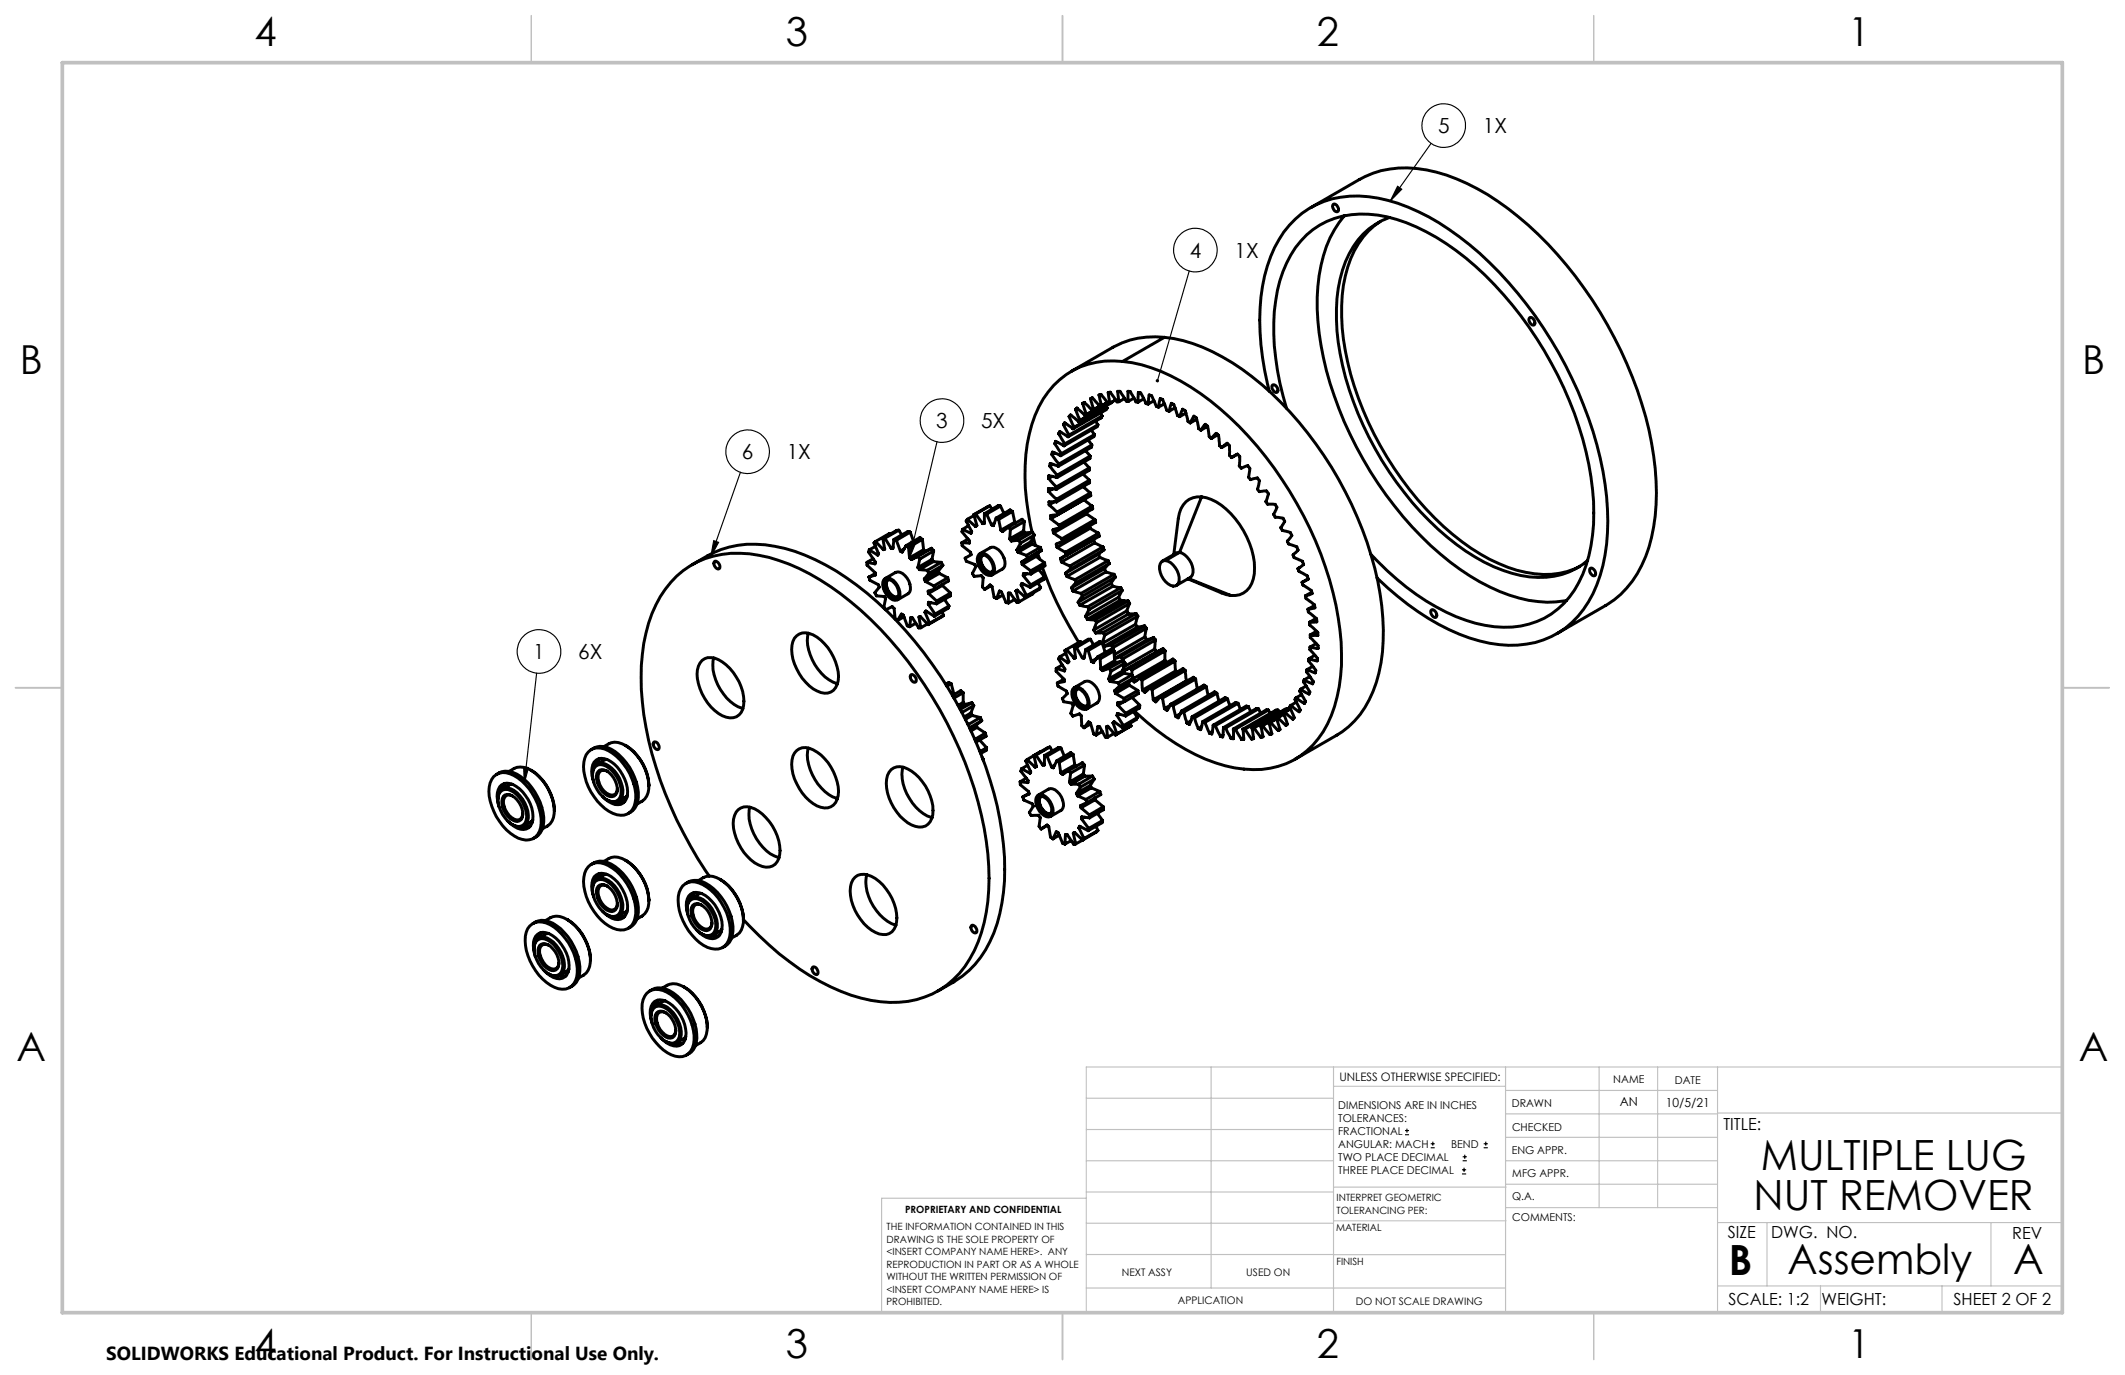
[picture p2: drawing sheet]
<svg xmlns="http://www.w3.org/2000/svg" width="432mm" height="279mm" viewBox="0 0 432 279" stroke-linecap="round" stroke-linejoin="round" font-family="sans-serif">
<g fill="none" stroke="#000" stroke-width=".23">
<path d="M284 37.9l.8 .6-2.3 2.4zM290.8 29.1l-8.3 11.8M241.7 55.1l-6.5 22.3M150.5 96l-6.1 17.1M190.4 89.8l-5.6 23.5M145 109.9l1 .3-1.6 2.9zM185.1 110l1 .2-1.3 3.1zM109 136.8l-2.5 22.4M106.4 155.9l1 .1-.9 3.2zM285.5 230.6h.8M285.5 229.7h.8M285.9 229.3v.9"/>
<path d="M290.7 233.2h.8M290.7 232.4h.8M291.1 232v.8M297.1 238.5h.8M297.1 237.7h.8M297.2 235.9h.9M297.2 235.1h.9M297.5 237.3v.8M297.6 234.6v.9M301.5 233.2h.8M301.5 232.4h.8M301.9 232v.8"/>
<circle cx="293.4" cy="25.5" r="4.4"/>
<circle cx="242.9" cy="50.8" r="4.4"/>
<circle cx="151.9" cy="91.8" r="4.4"/>
<circle cx="191.4" cy="85.5" r="4.4"/>
<circle cx="109.5" cy="132.4" r="4.4"/>
</g>
<g fill="none" stroke="#c0c0c0" stroke-width=".23">
<path d="M246.1 216.8v44.9M271 216.8v49.9M305.9 216.8v49.9M324.9 216.8v28.6M336.8 216.8v28.6M349 216.8v49.9M419.1 216.8h-198.4v49.9M220.7 235.9h50.3M220.7 229.5h50.3M220.7 223.2h50.3M271 220.7h34.9M305.9 231.1h43.1"/>
<path d="M305.9 226.3h43.1M305.9 221.6h43.1M305.9 235.9h43.1M349 226.2h70.1M220.7 248.6h50.3M220.7 242.2h50.3M220.7 254.9h50.3M220.7 243.5h-41.6v23.2M271 255h34.9M271 248.1h35M271 241.2h35M305.9 240.6h43.1"/>
<path d="M306 245.4h43M349 248.4h70.1M359.1 248.4v12.9M404.6 248.4v12.9M220.7 261.7h85.2M349 261.3h70.1M369.9 261.3v5.4M394.6 261.3v5.4"/>
</g>
<path d="M108 3.2v9.5M215.9 3.2v9.5M323.8 3.2v9.5M3.1 139.7h9.6M419.1 139.7h9.5M108 266.7v9.6M215.9 266.7v9.6M323.8 266.7v9.6" fill="none" stroke="#c0c0c0" stroke-width=".3"/>
<path d="M12.7 12.7h406.4v254h-406.4z" fill="none" stroke="#c0c0c0" stroke-width=".75"/>
<path d="M106.4 155.9l1 .1-.9 3.2zM234.9 77.2a.32 .32 0 0 0 .2 .5l.1-.3-.1 .3a.34 .34 0 0 0 .4-.4 .34 .34 0 0 0-.6-.1zM145 109.9l1 .3-1.6 2.9zM185.1 110l1 .2-1.3 3.1zM284 37.9l.8 .6-2.3 2.4z" fill="#000"/>
<g fill="none" stroke="#000" stroke-width=".6">
<path d="M266.3 42.2l9.9-5.7a20.3 20.3 0 0 1 15.7-1.5 46.3 46.3 0 0 1 18.7 10.8 82.5 82.5 0 0 1 25 44.2 43.1 43.1 0 0 1-1.2 23.1 19.4 19.4 0 0 1-8.2 9.9l-9.9 5.8M271 41.5a1.02 1.02 0 0 1 .8 1.5 1.01 1.01 0 0 1-.8-1.5zM273.2 43.8a22.9 22.9 0 0 0-5.2 12.2 54.1 54.1 0 0 0 4.1 27.1 74.3 74.3 0 0 0 22.5 31.1 37 37 0 0 0 17.9 8 19.4 19.4 0 0 0 5.8-.2M280.5 45a17.2 17.2 0 0 0-7.1 11.1 43 43 0 0 0 1.8 22.4 66.5 66.5 0 0 0 21.8 31.5 31.8 31.8 0 0 0 14.9 6.6 15.7 15.7 0 0 0 9.1-1.5M282.4 44.2a14.5 14.5 0 0 0-9 9 33.5 33.5 0 0 0-1.1 18.7 65.7 65.7 0 0 0 23.6 38.7 31.4 31.4 0 0 0 14.9 6.6 14.9 14.9 0 0 0 11.8-3.3M228.1 73.4a33.4 33.4 0 0 1 15.8 6.6 73 73 0 0 1 25.4 35.2 51.6 51.6 0 0 1 2.8 24.3 20.7 20.7 0 0 1-7.9 14.1 17.5 17.5 0 0 1-13.3 2.4 41.6 41.6 0 0 1-19.9-11.1l-.5-.4M228.1 73.4a16.4 16.4 0 0 0-17.8 11 40 40 0 0 0-.9 22.4l.3 1.4M236.6 68.5a33.8 33.8 0 0 1 15.8 6.6 72.8 72.8 0 0 1 24.5 32.6 55.9 55.9 0 0 1 4 24.8 23.7 23.7 0 0 1-5.7 14l-2.5 2.2-9.5 5.6M236.6 68.5a17.2 17.2 0 0 0-10.4 2.1l-8.5 4.9M236.6 68.5l-8.5 4.9M257.9 79.5a50.4 50.4 0 0 1-.9-23.4 21.5 21.5 0 0 1 9-13.7 20.2 20.2 0 0 1 16-1.7 48.3 48.3 0 0 1 20.6 12.6 81.9 81.9 0 0 1 23.5 45.1 41.3 41.3 0 0 1-1.6 20.4 18.1 18.1 0 0 1-14.3 12.1 27 27 0 0 1-15.7-2.9 56.2 56.2 0 0 1-14.7-10.6M258.5 78.4l.1-.2a1.01 1.01 0 0 1 .9 1.5 1.08 1.08 0 0 1-1-1.3z"/>
<path d="M310.9 64.5a1.01 1.01 0 0 1 .8 1.5 1.01 1.01 0 0 1-.8-1.5zM213 99.8l1.7 1.7M213.1 97.2l1.5 1.8M213.3 94.7l.1-.5 1.7 .6M213.3 94.7l1.5 1.9M213.7 92.4l.2-.5 1.6 .7M213.7 92.4l1.5 1.9M213.8 96.8l-.7 .4M213.9 99.3l-.9 .5M214 94.3l-.7 .4M214.3 92l-.6 .4M214.3 90.1l.2-.4 1.7 .9"/>
<path d="M214.3 90.1l1.4 2.1M214.6 99v.4M214.6 99.4l-1.6-.1v.5M214.8 97l-1.7-.3v.5M214.8 96.6v.4M214.8 89.9l-.5 .2M215.1 88.1l.2-.4 1.7 1.1M215.1 88.1l1.3 2.1M215.2 94.3l-.1 .5M215.6 87.8l-.5 .3M215.7 92.2l-.2 .4M216.1 86.3l.2-.4 1.7 1.2"/>
<path d="M216.1 86.3l1.1 2.1M216.4 90.2l-.2 .4M216.5 86l-.4 .3M217.2 84.6l.3-.3 1.7 1.4M217.2 84.6l1.1 2.2M217.2 88.4l-.2 .4M217.6 84.4l-.4 .2M218.3 86.8l-.3 .3M218.5 83.2l.3-.3 1.7 1.6M218.5 83.2l1 2.2M218.9 83l-.4 .2M219.5 85.4l-.3 .3"/>
<path d="M220 82l.8 2.2M220.1 98.9l1.5 1.3M220.1 96.3l1.3 1.3M220.2 93.9l1.2 1.2M220.3 81.8l1.6 1.6M220.3 81.8l-.3 .2M220.6 91.5l.9 1.2M220.8 84.2l-.3 .3M221.1 89.4l.8 1M221.4 97.6v.5l-6.7 3.9M221.4 95.1l-.1 .5-6.7 3.8M221.4 95.1l-6.8 3.9"/>
<path d="M221.4 97.6l-6.7 3.9M221.5 92.7v.5l-6.7 3.8M221.5 92.7l-6.7 3.9M221.8 87.4l.6 .9M221.9 90.4l-.1 .5-6.7 3.9M221.9 90.4l-6.7 3.9M222.2 83.2l-.3 .2M222.4 88.3l-.1 .4-6.8 3.9M222.4 88.3l-6.7 3.9M222.6 85.5l.5 .8M223.1 86.3l-.2 .4-6.7 3.9M223.1 86.3l-6.7 3.9"/>
<path d="M223.4 82.5l-1.2 .7M223.4 82.6l-1.5 .8M223.6 83.9l.3 .6M223.7 82.5l-2.9 1.7M223.8 82.4l-.3 .2-1.5-1.8-.3 .1-.1 .1 .6 2.2M223.9 84.5l-.1 .4-6.8 3.9M223.9 84.5l-6.7 3.9M224.8 82.5l.2 .4M225 82.9l-.2 .4-6.8 3.8M225 82.9l-6.7 3.9M225 81.8l-1.2 .6M225 81.8l-4.5 2.7"/>
<path d="M225.4 82l-5.9 3.4M225.6 81.9l-.4 .1-.6-.7a1.86 1.86 0 0 0-1-1.1l-.3 .1 .5 2.1M226.1 81.6l-6.9 4.1M226.7 81.2l-1.1 .7M227.4 81.6l-.4 .1-1.5-2-.3 .1 .4 2.1M228.5 81l-1.1 .6M229.3 81.6l-.1-2.1 .3 .1a2.08 2.08 0 0 1 .9 1.3l.4 .8h.5M229.3 81.6l-.4-.1-.5-.7a1.91 1.91 0 0 0-1-1.3h-.3l.3 2.1M230.4 80.9l-1.1 .7M231.3 81.7v-1.9h.3a2.23 2.23 0 0 1 .9 1.4l.4 .8 .4 .1M232.4 81l-1.1 .7M233.3 82.1l.2-1.8 .5 .1 .6 1.3a.92 .92 0 0 0 .8 1"/>
<path d="M234.5 81.4l-1.2 .7M235.4 82.7l.4-1.7 .5 .2 .5 1.4a1.01 1.01 0 0 0 .7 1h.1M236.6 82.1l-1.2 .6M237.6 83.6l.4-1.6h.2a.72 .72 0 0 1 .5 .8l.6 1.6 .4 .3M238.8 82.9l-1.2 .7M239.7 84.7l.6-1.6 .2 .1a.96 .96 0 0 1 .6 1.1l.1 .5a.96 .96 0 0 0 .7 1.1M241 83.9l-1.3 .8M241.9 85.9l.7-1.3 .2 .1a.87 .87 0 0 1 .5 1l.3 1.4 .4 .3M243.2 85.2l-1.3 .7M244 87.4l.8-1 .1-.2 .2 .2a.88 .88 0 0 1 .4 1l.1 .5a1.12 1.12 0 0 0 .5 1.2M245.4 86.6l-1.4 .8M246.1 89.1l.4-.4a.63 .63 0 0 1 .8-.5l.3 .3 .2 1.3a.94 .94 0 0 0 .4 1.1"/>
<path d="M247.5 88.3l-1.4 .8M248.2 90.9l.7-.5a.44 .44 0 0 1 .4-.3 .44 .44 0 0 1 .4 .3l.2 1.4a1.04 1.04 0 0 0 .4 1.2M249.5 90.2l-1.3 .7M251.5 92.3l.1 .2a.81 .81 0 0 1 .3 1v.5a.96 .96 0 0 0 .3 1.1l.8-.3a.62 .62 0 0 1 1 .4l-.2 1.1a1.02 1.02 0 0 0 .3 1.2l.5-.2a.81 .81 0 0 1 1 0 .81 .81 0 0 1 .2 1.1l-.1 .4a.7 .7 0 0 0 0 .9 .7 .7 0 0 0 .9 .1 .83 .83 0 0 1 1 .3 .83 .83 0 0 1-.1 1v.3a.71 .71 0 0 0-.1 .9 .71 .71 0 0 0 .9 .1 .82 .82 0 0 1 1 .4 .82 .82 0 0 1-.1 1 .79 .79 0 0 0-.2 1 .79 .79 0 0 0 .9 .4 .87 .87 0 0 1 1 .5 .87 .87 0 0 1-.3 1.1l-.1 .1a.48 .48 0 0 0 0 .8l1 .3a.81 .81 0 0 1 .9 1l-.2 .3a.79 .79 0 0 0-.5 .9l.1 .3 .7 .2a1.32 1.32 0 0 1 1.1 .7l.1 .1a.7 .7 0 0 1-.6 .9 .58 .58 0 0 0-.3 .6 .58 .58 0 0 0 .6 .5l.6 .3a1.07 1.07 0 0 1 .9 .9l-1.2 .8M251.5 92.3l-1.2 .7M261.4 82.9a48.7 48.7 0 0 1-1.8-23.9 20.6 20.6 0 0 1 7.2-12.3 18.7 18.7 0 0 1 17-2.1 47.9 47.9 0 0 1 19.9 13.3 75.2 75.2 0 0 1 19.6 39 37.4 37.4 0 0 1-1.7 19.8 16.6 16.6 0 0 1-17.9 10.7 34.3 34.3 0 0 1-15.9-6.6 59.8 59.8 0 0 1-9.2-8.2M140.6 114.8a23.7 23.7 0 0 1 9.3-4 28.6 28.6 0 0 1 17.8 4 68.9 68.9 0 0 1 23.4 22.6 79.6 79.6 0 0 1 12.5 31.7 40.8 40.8 0 0 1-1.6 20.4 19.3 19.3 0 0 1-8.2 10l-3.2 1.9M145.2 114.1a1.02 1.02 0 0 1 .9 1.5 1.01 1.01 0 0 1-.9-1.5zM176.2 114.3v.5l1.6 1.6 .1 .3-1.3 .6M176.6 117.3l.1 .6 1.8 1 .2 .4-.9 1.1 .3 .7 1.6 .1 .3 .4-.4 1.8 .4 .5 1.3-.6 .4 .3 .2 2.1 .5 .4M176.6 111.7l-.1 .5 1.4 2-.1 .3v.1l-1.6-.3M177.4 113.5l-1.2 .8"/>
<path d="M177.9 116.5l-1.3 .8M177.9 110l-.3 .3 .9 2.2-.1 .3-1.8-1.1M177.9 110l1.6 1.7M177.9 111l-1.3 .7M179.4 109.4l.4 2.2-.3 .1M179.8 111.5l-.3 .2M179.8 117.6a2.17 2.17 0 0 1 2.6 1.4 2.12 2.12 0 0 1-.1 2.9 2.62 2.62 0 0 1-2.6-1.8 2.2 2.2 0 0 1 .1-2.5zM179.8 109.4h-.4M179.8 109.4l1.3 2M179.8 118.1a1.02 1.02 0 0 1 1.6 0 3.1 3.1 0 0 1 1.1 3 .88 .88 0 0 1-1.4 .3 2.91 2.91 0 0 1-1.3-3.3zM179.9 117.5l2.1-1.2a2.02 2.02 0 0 1 2.3 1.2 2.56 2.56 0 0 1 .3 3.1l-2.2 1.3M180.3 117.8a2.71 2.71 0 0 0 1.6 3.6h.5"/>
<path d="M180.6 117.8a1.86 1.86 0 0 0 .1 2.6 1.51 1.51 0 0 0 1.8 .8M180.9 108.5l-.2-.1-2.8 1.6M181.5 111.2l-.4 .2M181.6 109.6l-.2 1.9-.3-.1M181.6 109.6l.5 .2M182.1 109.8l.9 2.2M182.6 107.7l-2.8 1.7M182.6 107.7l.6 1M182.6 107.7l-.4 .1-2.8 1.6M183.7 111.5l-.7 .5M184.1 110.9l-.8 1.3-.3-.2M184.1 110.9l.5 .3"/>
<path d="M184.6 111.2l.2 2.1M184.8 113.3l.4 .4M185 108.1l-2.9 1.7M185 108.1l.6 1.9M185 108.1l-.5-.1-2.9 1.6M186.5 113.1l-1.3 .6M186.5 113.1l.4 .5M186.5 115.3l.3 .4M186.8 115.7l1.6 .2M186.9 113.6l-.4 1.7M187.4 109.6l-.5-.4-2.8 1.7M187.4 109.6l-2.8 1.6"/>
<path d="M187.4 109.6l.3 2.1M187.7 111.7l.3 .3M187.7 111.7l-2.9 1.6M187.8 117.7l.2 .4M188 118.1l1.8 1M188 112l-2.8 1.7M188.4 115.9l.3 .6M188.7 116.5l-.9 1.2M189.3 111.4l-2.8 1.7M189.3 111.4l.4 .5M189.3 111.4l-1.3 .6M189.4 113.7l.3 .4"/>
<path d="M189.4 113.7l-2.9 1.6M189.7 114.1l-2.9 1.6M189.7 114.1l1.5 .2M189.7 111.9l-2.8 1.7M189.7 111.9l-.3 1.8M189.8 119.1l.1 .6M189.9 119.7l-1.3 .4 .1 .5M190.7 116l.2 .5M190.7 116l-2.9 1.7M190.9 116.5l-2.9 1.6M190.9 116.5l1.7 .9M191.2 114.3l-2.8 1.6"/>
<path d="M191.2 114.3l.4 .6M191.5 118.8v.2M191.5 119l-2.8 1.6M191.5 119l1.6 1.5M191.6 114.9l-2.9 1.6M191.6 114.9l-.9 1.1M192.6 117.4l-2.8 1.7M192.6 117.4l.2 .6-2.9 1.7M195.4 110.3l.1 .6 1.7 1.3 .1 .5-1.2 .7 .3 .7 1.7 .6 .2 .4-.7 1.4 .3 .6 1.5-.1 .3 .3-.1 2 .5 .5M195.6 107.6l-.1 .5 1.5 1.8v.4h-1.6M196.6 105.5l-.3 .4 1.1 2.1-.1 .4-1.7-.8M196.7 109.5l-1.3 .8"/>
<path d="M196.8 106.8l-1.2 .8M197.9 104.6l.5 2.3-.2 .1-1.6-1.5M197.9 104.7l-1.3 .8M198.3 104.5l-.4 .1M198.3 104.5l1.4 1.9M198.9 112.7a1.2 1.2 0 0 1 1.7 .1 3.4 3.4 0 0 1 1.3 3.7 1.04 1.04 0 0 1-1.5 .2 3.6 3.6 0 0 1-1.7-3.6zM199.1 112.5l2.1-1.2a2.2 2.2 0 0 1 2.5 1.5 2.15 2.15 0 0 1 0 2.8l-2.1 1.2M199.2 112.9a1.9 1.9 0 0 1 2.3 1.4 1.68 1.68 0 0 1-.2 2.3 2.2 2.2 0 0 1-2.3-1.9 1.62 1.62 0 0 1 .2-1.8zM199.5 112.7a2.77 2.77 0 0 0 1.8 3.7h.3M199.8 112.7a1.58 1.58 0 0 0-.1 2.4 1.81 1.81 0 0 0 2 1.1v-.1M200 104.4v2h-.3M200 104.4l.5 .1"/>
<path d="M200 106.2l-.3 .2M200.1 119.8l1.1-.9 .4 .3 .4 2.2 .5 .2M200.5 104.5l1 2.1M201.1 102.8l-2.8 1.7M201.1 102.8l.5 .7M201.1 102.8l-3.2 1.8M201.4 119l-1.3 .8M202 106.3l-.5 .3M202.4 105.3l-.5 1.5-.4-.2M202.4 105.3l.5 .3M202.9 105.6l.5 2.1M203.3 102.8l-2.8 1.7"/>
<path d="M203.3 102.8l.7 1.6M203.3 102.8l-.5-.1-2.8 1.7M204.9 107.1l-1.2 .9-.3-.3M204.9 107.1l.4 .5M205.2 109.5l.3 .4M205.3 107.6l-.1 1.9M205.7 103.9l-.5-.3-2.8 1.7M205.7 103.9l-2.8 1.7M205.7 103.9l.5 2.2M206.2 106.1l.2 .2M206.2 106.1l-2.8 1.6M206.6 111.8l.3 .4"/>
<path d="M206.7 119.9l-.3 .2M206.9 112.2l1.7 .7M207 109.8l-1.5 .1M207 109.8l.4 .6M207.4 110.4l-.8 1.4M207.5 118.9l.1-.4 1.7 .8M207.5 118.9l1.1 2.1M207.6 114.2l.1 .5M207.7 114.7l1.7 1.3M207.9 118.7l-.4 .2M207.9 117l1.5 1.9M208 107.9l.3 .4"/>
<path d="M208 107.9l-2.8 1.6M208.1 106l-2.8 1.6M208.1 106l-.4-.5-2.8 1.6M208.1 106l-.1 1.9M208.3 108.3l-2.8 1.6M208.6 112.9l.2 .6-1.2 .7M208.6 116.6l-.7 .4M209.4 110.1l.3 .5M209.4 116l.1 .6M209.4 118.9l-.1 .4M209.4 110.1l-2.8 1.7M209.5 116.6h-1.5l-.1 .4"/>
<path d="M209.7 110.6l-2.8 1.6M209.7 110.6l1.7 .6M209.8 108.1l-2.8 1.7M209.8 108.1l.4 .6M209.8 108.1l-1.5 .2M210 109.1l.4 1.7M210.2 108.7l-2.8 1.7M210.2 108.7l-.8 1.4M210.5 113.1l-2.8 1.6M210.5 113.1l1.8 1.3M210.8 112.3l.4 1.3M210.9 118.4l.6 1"/>
<path d="M211.1 115.7l1.2 1.5M211.4 111.2l-2.8 1.7M211.4 111.2l.2 .7M211.5 119.4l-2.9 1.6M211.5 119.4l-.3 .4-2.8 1.6M211.6 111.9l-1.2 .7 .1 .5M211.6 111.9l-4 2.3M211.8 115.3a73.8 73.8 0 0 0 7.4 15.2M212.3 114.4l-2.9 1.6M212.3 114.4v.6l-2.8 1.6M212.3 117.2l-2.9 1.7M212.3 117.2l-.1 .5-2.9 1.6"/>
<path d="M213.2 102.6l1.6 1.4M213.5 105.4l1.7 1.3M214.1 108.3l1.7 1.2M214.3 102l-1.1 .6M214.7 101.5v.5M214.7 102h-1.6l.1 .6M214.8 111.2l1.7 1M214.8 104l.1 .6-1.1 .1a.38 .38 0 0 0-.3 .2 .38 .38 0 0 0 0 .4v.1M215.2 106.7l.1 .6M215.3 107.3l-1 .2a.39 .39 0 0 0-.3 .3 .39 .39 0 0 0 .1 .4v.1M215.5 113.5l.2 .7M215.7 114.2l1.7 .8"/>
<path d="M215.8 109.5l.1 .5M215.9 110l-1 .4a.43 .43 0 0 0-.1 .7v.1M216.5 112.2v.2a.42 .42 0 0 1 .1 .4 .42 .42 0 0 1-.4 .3l-.7 .4M216.5 116.5l.3 .6M216.8 117.1l1.7 .7M217.4 115l.2 .6M217.6 115.6l-1.1 .9M217.7 119.5l.3 .6M218.5 117.8l.2 .6M218.7 118.4l-1 1.1M220.3 101.5l1.6 1.3M220.7 104.2l.1 .2"/>
<path d="M220.8 104.4l1.7 1.2M220.8 104.4l-6.7 3.9M221.4 106.9l.1 .5M221.5 107.4l1.7 .9M221.5 107.4l-6.7 3.8M221.6 100.2l.1 .5-8.2 4.7M221.6 100.2l-6.8 3.8M221.9 102.8l.1 .6-6.7 3.9M221.9 102.8l-6.7 3.9M222.4 109.5l-.2 .2 .2 .6M222.4 110.3l1.7 .8M222.4 110.3l-6.7 3.9"/>
<path d="M222.5 105.6l.1 .6-6.7 3.8M222.5 105.6l-6.7 3.9M223.2 108.3l.2 .6-7.9 4.6M223.2 112.6l.3 .7M223.2 108.3l-6.7 3.9M223.2 112.6l-6.7 3.9M223.5 113.3l1.7 .6M223.5 113.3l-6.7 3.8M224.1 111.1l.2 .6M224.1 111.1l-6.7 3.9M224.3 111.7l-1.1 .9M224.3 111.7l-6.7 3.9"/>
<path d="M224.4 115.6l.3 .6M224.4 115.6l-6.7 3.9M224.7 116.2l1.7 .5M224.7 116.2l-6.7 3.9M225.2 113.9l.2 .6M225.2 113.9l-6.7 3.9M225.4 114.5l-1 1.1M225.4 114.5l-6.7 3.9M225.8 118.5l.3 .6M225.8 118.5l-6.7 3.9M226.1 119.1l1.7 .3M226.1 119.1l-6.7 3.9"/>
<path d="M226.4 116.7l.3 .6M226.4 116.7l-6.7 3.9M226.7 117.3l-.9 1.2M226.7 117.3l-6.7 3.8M227.8 119.4l.2 .6M227.8 119.4l-6.8 3.9M228 120l-.7 1.4M228 120l-6.7 3.9M236 114.2a1.69 1.69 0 0 1 2.4 .6 3.8 3.8 0 0 1 1.1 3.7 1.23 1.23 0 0 1-2.2 .1 4 4 0 0 1-1.5-4.1zM239.7 112.3a4 4 0 0 1 2.6 4.5l-.4 .5-2.9 1.7M239.7 112.3l-.7 .1-2.8 1.6M239.7 112.3l-2.9 1.6"/>
<path d="M241.4 117.6l6.8 2.9 1.9 .5M241.5 117.5l8.6 3.5M244.2 101a11.8 11.8 0 0 1 7.7 5.6 14.8 14.8 0 0 1 2.8 11.1 4.1 4.1 0 0 1-4.6 3.3M244.2 101a4.1 4.1 0 0 0-4.6 3.3l-1.1 8.4M244.2 101l-4.5 11.3M263.7 115.5l.1 .2a.79 .79 0 0 0 .8 .7l.4 .3a1.1 1.1 0 0 1 .9 1l-1.3 .6M264 115.4l-.3 .1M264.6 118.3l.1 .2a.79 .79 0 0 0 .7 .8l.4 .3a1.29 1.29 0 0 1 .8 1l-1.3 .5M265.8 117.6l-1.2 .7M323.2 115.5a1.01 1.01 0 0 1 .9 1.5 1.01 1.01 0 0 1-.9-1.5zM142.7 134.2a3.4 3.4 0 0 1 4.1 .3 10 10 0 0 1 4.3 8.9 2.72 2.72 0 0 1-4.3 2.1 10.2 10.2 0 0 1-5.1-9.4l.2-.7zM145 133.7a9.8 9.8 0 0 0 4.2 9.5l1.8 .8"/>
<path d="M161.9 129.2a3.3 3.3 0 0 1 4.1 .3 10.4 10.4 0 0 1 4.3 8.8 2.72 2.72 0 0 1-4.3 2.1 10.1 10.1 0 0 1-5.1-9.3l.5-1.4zM164.3 128.7a9.3 9.3 0 0 0 2.6 8.1 7.1 7.1 0 0 0 3.3 2.1M182.4 126.1l.8-1.3 .4 .2 .8 2.2 .5 .2M183.7 125.3l-1.3 .8M184.9 127.4l.2-1.9 .3 .1 1.3 2h.4M185.1 137.1a1.02 1.02 0 0 1 .9 1.5 1.01 1.01 0 0 1-.9-1.5zM186.1 126.6l-1.2 .8M188 124.4l.1-.3 1.8 1.1M188 124.4l.9 2.2M188.3 124.2l-.3 .2M188.5 126.8l-1.4 .8M188.6 126.9l-1.6-1.6h-.2l.3 2.3"/>
<path d="M188.6 122.8l1.4 2M188.7 120.6l1.6 1.5M188.9 126.6l-.3 .3M189.2 122.5l-.6 .3M190 124.8l-.1 .4M190.3 122.7l-1.6-.3-.1 .4M190.3 122.1v.6M191.4 124.3l.3 .7M191.7 125l-2.8 1.6M191.7 125l-3.1 1.9M191.9 121.8l.9 1.4M192.8 123.2l-2.8 1.6"/>
<path d="M192.8 123.2l-.1 .4-2.8 1.6M193.1 120.5l-2.8 1.6M193.1 120.5v.6l-2.8 1.6M193.3 138.9l-.9 .6M193.3 138.9l.6 2.2M193.3 138.9l-.5-.2-.6 .3M202.5 121.6l.6-1.5 .4 .2 .9 2.1 .5 .1M203.8 120.9l-1.3 .7M206.2 121.8l-1.3 .7M206.4 120.1l.3-.2 1.7 1.5M206.4 120.1l.6 2.2M207 122.3l-.3 .1-1.5-1.9h-.3v2"/>
<path d="M208.6 121l-.2 .4M209.8 120.5l.1 .2-2.9 1.6M214.6 135.8v.6l1.6 1.6M214.8 138.8l.2 .6 1.7 1 .2 .4-1 1.2 .2 .6 1.7 .3 .3 .4-.5 1.7 .4 .5 1.4-.4 .3 .3 .1 2.1 .5 .4M215.3 133.5l-.2 .4 1.3 2.1-.1 .3-1.7-.5M215.9 135.1l-1.3 .7M216.2 138l-1.4 .8M216.2 138l.1 .5-1.5 .3M216.6 132.8l-1.3 .7M216.7 132l-.3 .2 .8 2.2-.2 .3-1.7-1.2M216.7 132l1.6 1.7M218 120.1l1.7 .5"/>
<path d="M218.2 139.8a1.4 1.4 0 0 1 1.8 .4 3.7 3.7 0 0 1 1.3 3.3 1.08 1.08 0 0 1-1.9 .3 3.6 3.6 0 0 1-1.5-3.7zM218.3 139.7l2.1-1.2a1.57 1.57 0 0 1 1.9 .6 3.3 3.3 0 0 1 1 3.4l-.4 .3-2.1 1.3M218.3 131.6l.2 2.1h-.2M218.3 131.6h.4M218.5 133.6l-.2 .1M218.7 140a2.68 2.68 0 0 0 2.1 3.6M218.7 131.6l1.2 2.1M219 139.9a1.54 1.54 0 0 0-.1 2.2 1.75 1.75 0 0 0 2 1.3M219.1 122.4l.3 .6M219.4 123l1.6 .3M219.7 120.6l.3 .5M219.8 130.7l-.3-.3-2.8 1.6"/>
<path d="M220 121.1l-.9 1.3M220.3 133.4l-.4 .3M220.6 125.2l.3 .6M220.6 132l-.3 1.7h-.4M220.6 132l.5 .2M220.9 125.8l.6 .1M221 123.3l.3 .6M221.1 132.2l.7 2.2M221.3 123.9l-.7 1.3M221.5 125.9l1 .1M221.6 129.9l-2.9 1.7M221.6 129.9l.6 1.2"/>
<path d="M221.6 129.9h-.5l-2.8 1.7M222.2 128l.4 .6M222.5 126l.3 .5M222.8 133.8l-1 .6M222.8 126.5l-.6 1.5M223.1 133.5l-.9 1.2-.4-.3M223.1 133.5l.5 .4M223.6 133.9l.1 2M223.7 135.9l.3 .4M223.9 130.6l-2.8 1.6M223.9 130.6l.7 2M223.9 130.6l-.5-.2-2.8 1.6"/>
<path d="M224 130.7l.4 .6M224.1 128.6h-1.5M224.1 128.6l.4 .5M224.5 129.1l-.5 1.6M225.3 138l.3 .5M225.4 135.8l-1.4 .5M225.4 135.8l.4 .6M225.6 138.5l1.6 .2M225.8 136.4l-.5 1.6M225.8 131.1l-1.4 .2M225.8 131.1l.4 .5M226.2 131.6l-.1 .4"/>
<path d="M226.4 132.3l-2.8 1.6M226.4 132.3l.1 2M226.4 132.3l-.5-.5-2.8 1.7M226.5 134.3l.3 .4M226.5 134.3l-2.8 1.6M226.8 134.7l-2.8 1.6M227.2 138.7l.3 .7M227.3 121.4l.3 .6M227.3 121.4l-6.7 3.8M227.5 139.4l-1 1M227.6 122l.6 .1M227.6 122l-6.7 3.8"/>
<path d="M227.7 133.4l-1.2 .4M227.7 133.4l.4 .5M228.1 133.9l-.1 .3M228.1 136.3l.3 .5M228.1 136.3l-2.8 1.7M228.2 136.1l.2 .2M228.2 134.2l-2.8 1.6M228.2 134.2l.4 .5M228.2 134.2l-1.4 .5M228.2 122.1h1M228.2 122.1l-6.7 3.8M228.4 136.8l-2.8 1.7"/>
<path d="M228.4 136.8l1.6 .3M228.6 134.7l-2.8 1.7M228.6 134.7l-.5 1.6M229 124.1l.3 .6M229 124.1l-6.8 3.9M229.2 122.1l.4 .5M229.2 122.1l-6.7 3.9M229.3 138.7l.2 .5M229.3 138.7l-2.8 1.7M229.3 124.7l-6.7 3.9M229.5 139.2l-2.8 1.7M229.5 139.2l1.7 1.1"/>
<path d="M229.6 122.6l-.6 1.5M229.6 122.6l-6.8 3.9M229.6 135.7l-1.2 .6M229.6 135.7l.4 .4M230 136.1v1M230 137.1l-2.8 1.6M230 137.1l.3 .7M230.3 137.8l-2.8 1.6M230.3 137.8l-1 .9M230.8 126.9l.3 .5M230.8 126.9l-6.8 3.8M230.8 138.4l-.3 .2"/>
<path d="M230.9 124.7l.3 .5M230.9 124.7h-1.6M230.9 124.7l-6.8 3.9M231.1 127.4l-6.7 3.9M231.2 125.2l-.4 1.7M231.2 125.2l-6.7 3.9M231.6 137.8l-1.1 .8M231.6 137.8l.5 .4M232.1 138.2l.1 2M232.6 127.2l.3 .5M232.6 127.2l-1.5 .2M232.6 127.2l-6.8 3.9"/>
<path d="M232.6 129.4l.4 .6M232.6 129.4l-6.2 3.6M232.9 127.7l-.3 1.7M232.9 127.7l-6.7 3.9M233 130l-6.6 3.8M233.7 139.7l-.7 .7a.49 .49 0 0 1-.4 .2 .49 .49 0 0 1-.4-.4M233.7 139.7l.4 .4M234.4 129.5l.4 .5M234.4 129.5l-1.4 .5M234.4 129.5l-6.7 3.9M234.6 131.9l.5 .5M234.6 131.9l-6.2 3.6"/>
<path d="M234.8 130l-.2 1.9M234.8 130l-6.7 3.9M235.1 132.4l-6.7 3.9M235.9 132.1l-.8 .3M236.7 134.2l-6.7 3.9 .5 .5M236.7 134.2l.4 .4M236.7 132.3v1.9M236.7 132.3l-.4-.5-6.7 3.9M236.7 132.3l-6.7 3.8M238.8 134.3l.1 2M238.8 134.3l-.5-.4-6.7 3.9M238.8 134.3l-6.7 3.9"/>
<path d="M238.9 136.3l.2 .3M238.9 136.3l-6.7 3.9M240.8 136.2l.3 2.1M240.8 136.2l-.4-.3-6.7 3.8M240.8 136.2l-6.7 3.9M241.1 138.3l.1 .1M241.1 138.3l-6.7 3.9M243 138l.3 2M243 138l-.5-.4-6.7 3.9M243 138l-6.8 3.9M245.1 139.5l.4 1.8M245.1 139.5l-.4-.3-6.8 3.9"/>
<path d="M245.1 139.5l-6.7 3.9M265 138.1l-.1 .5 1.3 2-.2 .4-1.7-.9M265.3 121.1l.1 .5 1.1 .8a1.14 1.14 0 0 1 .7 1.1l-1.4 .3M265.4 139.4l-1.1 .7M265.6 136.1l-.1 .4 1.4 2-.2 .5-1.7-.9M265.8 123.8v.1a.91 .91 0 0 0 .7 .9 1.76 1.76 0 0 1 1 1.2l.1 .4h-1.5M266 133.8l-.1 .5 1.5 1.9-.1 .5-1.7-.6M266.1 126.4v.2a.87 .87 0 0 0 .7 .9l.6 .6a.97 .97 0 0 1 .4 1h-1.1M266.2 137.5l-1.2 .6M266.2 131.5v.1a.65 .65 0 0 0 .4 .8l.5 .7a1.02 1.02 0 0 1 .6 1.2l-1.7-.5M266.2 131.5l1.6 .3M266.2 129v.2a.71 .71 0 0 0 .5 .7l.6 .7a1.13 1.13 0 0 1 .5 1.2"/>
<path d="M266.2 129l.5 .1M266.6 120.3l-1.3 .8M266.8 135.4l-1.2 .7M267.1 123l-1.3 .8M267.2 133.1l-1.2 .7M267.4 125.7l-1.3 .7M267.4 130.8l-1.2 .7M267.5 128.3l-1.3 .7M267.8 128.5l-1.1 .6M267.8 131.7v.1M290.8 124.1l.1-.2a1.01 1.01 0 0 1 .9 1.5 1.08 1.08 0 0 1-1-1.3zM100.3 157.8a3.2 3.2 0 0 1 4.1-.2 11.2 11.2 0 0 1 5.5 10.6 2.88 2.88 0 0 1-3.8 2.4 10 10 0 0 1-6.2-6.7 6.3 6.3 0 0 1 .4-6.1z"/>
<path d="M100.9 157.3a3.8 3.8 0 0 1 4.9 .5 11.8 11.8 0 0 1 4.7 9.2 3.5 3.5 0 0 1-2.1 3.4M102.3 159.5l.3 .5M102.6 159.2l-.6 1.1M103.5 156.7a3.8 3.8 0 0 1 5.3 .4 10.5 10.5 0 0 1 3.8 8.2 3.3 3.3 0 0 1-2.4 3.1M104.1 159.3l-.6 .2-1.4 .8M107.9 156.5a10.1 10.1 0 0 1 4.7 8.2M119.5 152.8a3.2 3.2 0 0 1 4.1-.3 11.5 11.5 0 0 1 5.6 9.8 3.1 3.1 0 0 1-3.1 3.4 8.5 8.5 0 0 1-6-4.8 8.4 8.4 0 0 1-1-7.5zM120.1 152.3a3.8 3.8 0 0 1 4.9 .4 11.8 11.8 0 0 1 4.7 9.3 3.5 3.5 0 0 1-2.1 3.3M120.4 157.4a1.94 1.94 0 0 1 .9-2.2 1.94 1.94 0 0 1 2.4 .4 6.3 6.3 0 0 1 2.7 6.3 1.96 1.96 0 0 1-3.1 .6M120.5 158.5a3.8 3.8 0 0 1 .6-4.1 3 3 0 0 1 3.7 .9 8.1 8.1 0 0 1 2.7 6.3 2.06 2.06 0 0 1-3.2 1.6l-.7-.3-1.2-1M121 155.8a1.95 1.95 0 0 1 2.7 .2 6 6 0 0 1 2.5 5.6 1.65 1.65 0 0 1-2.7 1 6.2 6.2 0 0 1-3-5.9zM121.5 154.5l.3 .5"/>
<path d="M121.5 156.8a1.86 1.86 0 0 1 2.7 .7 4.3 4.3 0 0 1 1.1 3.6 1.43 1.43 0 0 1-2.4 .2 4.5 4.5 0 0 1-1.6-4.1zM121.8 154.2l-.6 1.1M122.7 151.7a3.5 3.5 0 0 1 4.5-.2 10 10 0 0 1 4.5 9.6 3.4 3.4 0 0 1-2.3 2.3M123.3 154.3l-.6 .2-1.4 .8M123.4 156.7a1.24 1.24 0 0 0-1.5 .1 1.24 1.24 0 0 0-.4 1.4 3.4 3.4 0 0 0 3.2 3.3 1.23 1.23 0 0 0 .7-1.2M127.1 151.4a10.2 10.2 0 0 1 4.8 8.3M132.9 150.8a1.01 1.01 0 0 1 .9 1.5 1.02 1.02 0 0 1-.9-1.5zM161.9 152.5a3.2 3.2 0 0 1 4.1 .3 10.3 10.3 0 0 1 4.3 8.9 2.75 2.75 0 0 1-4.3 2.1 10.2 10.2 0 0 1-5.1-9.4l.2-.7zM164.3 152a9.3 9.3 0 0 0 2.6 8.1 6.8 6.8 0 0 0 3.3 2.2M181.1 156.4a2.8 2.8 0 0 1 3.3-.2 10.1 10.1 0 0 1 5.1 9.4 2.72 2.72 0 0 1-4.3 2 10.1 10.1 0 0 1-5-9.3l.1-.7zM183.5 155.9a9.6 9.6 0 0 0 4.1 9.4l1.8 .9M195.7 142.7l.3 .5"/>
<path d="M195.7 140.8l-.5-.5-1.7 1M195.7 140.8l-1.8 1.1M195.7 142.7l-1 .6M195.7 140.8v1.9M196 143.2l-1.1 .6M197.3 144.9l.2 .5M197.3 144.9l-1.4 .8M197.5 142.8l-2.4 1.3M197.5 142.8l.4 .6M197.5 142.8l-1.5 .4M197.5 145.4l-1.3 .8M197.5 145.4l1.7 .4"/>
<path d="M197.9 143.4l-2.4 1.4M197.9 143.4l-.6 1.5M198.4 147.3l.1 .5M198.4 147.3l-1.3 .8M198.5 147.8l-1.2 .7M198.5 147.8l1.7 1.2M199 150.4l1.5 1.5M199.2 145.8l-2.5 1.4M199.2 145.8l.3 .6M199.5 146.4l-2.5 1.5M199.5 146.4l-1.1 .9M199.6 153.9l.2 .4"/>
<path d="M199.8 154.3v.1M200.2 149l-2.1 1.2M200.2 149l.2 .6-2.1 1.2M200.5 151.9l-1.4 .8M200.5 151.9l-.1 .6-1.1 .6M207.3 158.9v.6l1.7 1.4 .1 .3v.2l-1.3 .5M207.6 156.2l-.2 .5 1.5 1.9v.4l-1.6-.1M208.5 158.1l-1.2 .8M208.7 154.3l-.3 .3 1 2.2-.1 .3-1.7-.9M208.8 155.5l-1.2 .7M210.1 153.5l.5 2.3-.3 .1-1.6-1.6M210.5 153.4l-.4 .1"/>
<path d="M210.5 153.4l1.3 2M210.6 155.7l-.1 .1M211.5 152.7l-2.8 1.6M211.5 152.7h.1M212.2 155.2l-.4 .2M212.3 153.5l-.1 2-.4-.1M212.3 153.5l.5 .1M212.8 153.6l.9 2.3M213.3 151.8l-2.8 1.6M213.3 151.8l.6 .8M213.3 151.8l-3.2 1.7M214.3 155.5l-.6 .4"/>
<path d="M214.7 154.6l-.7 1.4-.3-.1M214.7 154.6l.5 .3M215.2 154.9l.3 2.2M215.6 152l-2.8 1.6M215.6 152l.7 1.7M215.6 152l-.5-.1-2.8 1.6M217.1 156.6l-1.2 .8-.4-.3M217.1 156.6l.5 .5M217.3 158.9l.3 .4M217.6 157.1l-.3 1.8M217.6 159.3h1.6M218.1 153.3l-.5-.4-2.9 1.7"/>
<path d="M218.1 153.3l-2.9 1.6M218.1 153.3l.3 2.1M218.3 140.2a1.1 1.1 0 0 1 1.6 .2 2.92 2.92 0 0 1 1 3 .96 .96 0 0 1-1.5 .1 2.76 2.76 0 0 1-1.1-3.3zM218.4 155.4l.3 .3M218.4 155.4l-2.9 1.7M219.2 159.3l.3 .6M219.5 159.9l-.8 1.3M220.1 157.3l.4 .4M220.1 157.3l-2.8 1.6M220.3 147.9l.9-1.2 .2 .1 .8 2.4 .5 .2M220.4 155.5l-2.8 1.6M220.4 155.5l-.4-.5-2.9 1.6"/>
<path d="M220.4 155.5l-.3 1.8M220.5 157.7l-2.9 1.6M221.5 159.6l.3 .5M221.5 159.6l-2.8 1.6M221.6 147.1l-1.3 .8M222 157.7l-2.8 1.6M222 157.7l.4 .6M222 157.7h-1.5M222.4 158.3l-2.9 1.6M222.4 158.3l-.9 1.3M222.7 149.4l.5-1.8 .2 .1 1.2 2.1h.5M224 148.6l-1.3 .8"/>
<path d="M226.2 146.9l.2-.3 1.7 1.2M226.2 146.9l.8 2.2M226.4 149l-1.3 .8M226.5 140.4l.2 .5M226.5 146.7l-.3 .2M226.7 149.4l-1.6-1.8-.3 .1 .3 2.1M226.7 140.9l1.7 1M227 145.4v-.4l1.7 .5M227 145.4l1.3 2.1M227 149.1l-.3 .3M227.2 143.3l1.5 1.7M227.4 145.1l-.4 .3"/>
<path d="M228.3 147.5l-.2 .3M228.4 142.6l-1.2 .7M228.4 141.9l.1 .7M228.5 142.6l-1.4 .2 .1 .5M228.7 145v.5M229.6 147l.2 .5M229.8 147.5l-2.8 1.6M229.8 147.5l-3.1 1.9M230 141.7l1.6 1.6M230.3 144.6l.8 1.2M231.1 145.8l-2.8 1.7M231.1 145.8l-.2 .4-2.8 1.6"/>
<path d="M231.2 140.3l.2 .6-2.9 1.7M231.2 140.3l-2.8 1.6M231.6 143.3l-2.9 1.7M231.6 143.3v.6l-2.9 1.6M234.1 140.1l.3 2.1M235.8 141.5l-1 1.1-.4-.4M235.8 141.5l.4 .4M236.2 141.9l.4 2.1M237.8 143.3l-1.2 .7M237.9 143.1l-.6 1a.36 .36 0 0 1-.3 .2 .36 .36 0 0 1-.3-.3h-.1M237.9 143.1l.5 .3M238.4 143.4l.5 2.2"/>
<path d="M239.9 145l-1 .6M240.1 144.5l-.7 1.4-.5-.3M240.1 144.5l.4 .2M240.5 144.7l.7 2.2M242 146.5l-.8 .4M242.3 145.6l-.6 1.6-.5-.3M242.3 145.6l.4 .3M242.7 145.9l.8 2.2M244.2 147.7l-.7 .4M244.4 146.6l-.4 1.7-.5-.2M244.4 146.6l.4 .2M244.8 146.8l.9 2.2"/>
<path d="M246.3 148.6l-.6 .4M246.5 147.4l-.3 1.8-.5-.2M246.5 147.4l.4 .1M246.9 147.5l1.1 2.1M247.3 140.9l.4 1.6M247.3 140.9l-.5-.3-6.7 3.9M247.3 140.9l-6.8 3.8M248.5 149.3l-.5 .3M248.6 147.8l-.1 2-.5-.2M248.6 147.8l.4 .1M249 147.9l1.2 2.2M249.4 142l.5 1.4"/>
<path d="M249.4 142l-.4-.3-6.7 3.9M249.4 142l-6.7 3.9M250.6 148.1v2h-.4M250.6 148.1l.4 .1M250.6 149.8l-.4 .3M251 148.2l1.3 2M251.6 142.9l.5 1.2M251.6 142.9l-.5-.2-6.7 3.9M251.6 142.9l-6.8 3.9M252.6 148.2l.1 2h-.4M252.6 148.2h.4M252.7 150l-.4 .2"/>
<path d="M253 148.2l1.3 2M253.7 143.6l.4 1M253.7 143.6l-.5-.1-6.7 3.9M253.7 143.6l-6.8 3.9M254.4 148l.3 2.1-.4 .1M254.7 149.9l-.4 .3M254.8 147.9l-.4 .1M254.8 147.9l1.4 1.9M255.7 144l.5 .9M255.7 144h-.4l-6.7 3.8M255.7 144l-6.7 3.9M256.2 147.6l.4 2.1-.4 .1"/>
<path d="M256.5 147.5l-.3 .1M256.5 147.5l1.6 1.8M256.6 149.6l-.4 .2M257.7 144.3l.4 .7M257.7 144.3h-.4l-6.7 3.8M257.7 144.3l-6.7 3.9M257.8 146.9l.6 2.2-.3 .2M258.2 146.8l-.4 .1M258.2 146.8l1.6 1.6M258.4 149l-.3 .3M259.4 146.1l.7 2.1-.3 .2M259.4 146.1l-1.2 .7"/>
<path d="M259.5 146l-1.7 .9M259.7 145.8l-.3 .3M259.7 144.3l.3 .5M259.7 144.3h-.4l-6.7 3.9M259.7 144.3l-6.7 3.9M259.9 148.4h-.1M260.8 145l-4.3 2.5M260.9 145.1l-1.2 .7M260.9 144.9l-4.7 2.7M261.1 144.7l-.3 .3 .8 2.1-.1 .2-.2 .1-1.6-1.6M261.5 144l.3 .4M261.5 144l-.4 .1-6.7 3.9"/>
<path d="M261.5 144l-6.7 3.9M262.2 144l-1.1 .7M262.3 143.3l-.3 .4 .4 .8a2.01 2.01 0 0 1 .5 1.4l-.2 .3-1.6-1.5M263.3 141.8l-.2 .3 1.1 2.3-.2 .2-1.7-1.3M263.4 142.7l-1.1 .6M264.3 140.1l-.2 .3 1.2 2.2-.2 .3-1.8-1.1M264.5 141.1l-1.2 .7M101.2 162.5v-.2a1.92 1.92 0 0 1 1-2.1 1.92 1.92 0 0 1 2.3 .4 6.4 6.4 0 0 1 2.7 6.3 1.93 1.93 0 0 1-3.1 .6M101.3 163.5a3.7 3.7 0 0 1 .6-4 3 3 0 0 1 3.7 .8 7.3 7.3 0 0 1 2.5 7 2.03 2.03 0 0 1-3 1l-1.3-.9-.6-.5M101.8 160.8a1.75 1.75 0 0 1 2.1-.1 6 6 0 0 1 3 5.9 1.67 1.67 0 0 1-2.6 1.1 6.3 6.3 0 0 1-3.1-6zM102.3 161.8a1.86 1.86 0 0 1 2.7 .7 3.7 3.7 0 0 1 .9 4 1.9 1.9 0 0 1-2.7-.7 3.8 3.8 0 0 1-.9-4zM104.2 161.7a1.24 1.24 0 0 0-1.5 .1 1.24 1.24 0 0 0-.4 1.4 4.2 4.2 0 0 0 2.7 3.4 1.11 1.11 0 0 0 1.2-1.3"/>
<path d="M106.4 167.9l1.3 .1M106.6 167.8l.2 .2M108.1 166.9l.1 .2M108.3 166.6l-.4 .4-1.4 .9M119.5 176.1a3.2 3.2 0 0 1 4.1-.2 11.5 11.5 0 0 1 5.6 9.7 3.1 3.1 0 0 1-3.1 3.4 8.5 8.5 0 0 1-6-4.7 8.3 8.3 0 0 1-1-7.6zM120.1 175.6a3.5 3.5 0 0 1 4.1 0 11.2 11.2 0 0 1 5.4 10.6 3.3 3.3 0 0 1-2 2.5M121 179.1a2.06 2.06 0 0 1 2.7 .3 6.1 6.1 0 0 1 2.5 5.5 1.68 1.68 0 0 1-2.7 1.1 6.3 6.3 0 0 1-3-5.9zM121.5 177.8l.3 .5M121.8 177.5l-.6 1.1M122.7 175a3.5 3.5 0 0 1 4.5-.2 10.1 10.1 0 0 1 4.5 9.6 3.4 3.4 0 0 1-2.3 2.3M123.3 177.7l-.6 .1-1.4 .8M125.6 162.9h1.3"/>
<path d="M125.8 162.7l.2 .3M127.1 174.8a10.2 10.2 0 0 1 4.8 8.3M127.3 161.8l.1 .3M127.5 161.6l-.5 .5-1.3 .7M139.3 179.5a3.8 3.8 0 0 1 4.9 .5 11.6 11.6 0 0 1 4.7 9.2 3.5 3.5 0 0 1-2 3.3M141.9 178.9a3.5 3.5 0 0 1 4.5-.2 10.6 10.6 0 0 1 4.7 8.8 3.3 3.3 0 0 1-2.4 3.1M144.1 178a78.3 78.3 0 0 1-13.6-35.4 39.4 39.4 0 0 1 2-17.9 18.1 18.1 0 0 1 14.3-12.1 28.6 28.6 0 0 1 17.8 4 69.4 69.4 0 0 1 24.9 25.1 75.7 75.7 0 0 1 11.4 34.3 35.4 35.4 0 0 1-2.9 17.2 17.9 17.9 0 0 1-19.1 10.4 38.3 38.3 0 0 1-18.5-8.2 68.6 68.6 0 0 1-9.3-8.5M146.3 178.7a10.1 10.1 0 0 1 4.8 8.2M150 164.5a3.3 3.3 0 0 1 4.1 .3 10.1 10.1 0 0 1 4.3 8.9 2.71 2.71 0 0 1-4.3 2.1 10.1 10.1 0 0 1-5.1-9.3l.6-1.5zM152.4 164a9.8 9.8 0 0 0 4.1 9.5l1.8 .8M173.7 178.3a3.3 3.3 0 0 1 4.2 .2 10.1 10.1 0 0 1 4.3 8.9 2.69 2.69 0 0 1-4.3 2.1 10.1 10.1 0 0 1-5.1-9.3l.5-1.4zM176.1 177.7a9.6 9.6 0 0 0 4.2 9.5l1.8 .8"/>
<path d="M207.8 161.9l.2 .7 1.8 .8 .2 .4-.8 1.3 .3 .6h1.6l.3 .4-.3 1.8 .5 .6M209.1 161.2l-1.3 .7M210.8 161.7a1.95 1.95 0 0 1 2.6 1.2 2.27 2.27 0 0 1 .1 3 2.32 2.32 0 0 1-2.6-1.6 2.38 2.38 0 0 1-.1-2.6zM211 161.6l2.1-1.3a1.93 1.93 0 0 1 2.2 1.1 2.77 2.77 0 0 1 .5 3.2l-2.3 1.3M211.1 161.9a2.07 2.07 0 0 1 2.4 1.6 1.98 1.98 0 0 1 0 2 1.15 1.15 0 0 1-1.6-.3 2.73 2.73 0 0 1-1-3zM211.3 161.8a2.67 2.67 0 0 0 2.1 3.7M211.6 168.5l1.2-.9 .3 .4 .4 2.1 .5 .4M211.7 161.8a.89 .89 0 0 0-.5 1.1 2.74 2.74 0 0 0 1.9 2.4l.5-.1M212.8 167.7l-1.2 .8M214 170.5l.7-1.5 .3 .2 .9 2.2 .5 .1M215.2 169.7l-1.2 .8M217.7 170.8l-1.3 .7"/>
<path d="M218.4 169.2l-.3 .1 .5 2.2M218.4 169.2h-.2M218.4 169.2l1.6 1.5M218.6 171.5l-.4 .1-1.3-2h-.4l-.1 1.9M218.7 161.2l.2 .5M218.9 161.7l1.8 .8M219.2 168.2l.2-.3 1.7 .9M219.2 168.2l1.1 2.2M219.6 168l-.4 .2M219.7 164.1l1.7 1.5M219.8 166.4l1.4 1.9M220 170.7l-1.4 .8"/>
<path d="M220.3 170.4l-.3 .3M220.4 166.1l-.6 .3M220.7 162.5l.2 .6M220.9 163.1l-1.3 .6 .1 .4M221.2 168.3l-.1 .5M221.4 165.6v.6M221.4 166.2l-1.6-.2v.4M221.8 160.1l-2.9 1.6M221.8 160.1l1.7 .7M222.4 162.2l.1 .3M222.5 162.5l-2.8 1.6M222.5 162.5l1.7 1.4"/>
<path d="M222.7 167.9l.4 .9M223 165.3l1 1.4M223.1 168.8l-2.8 1.6M223.1 168.8l-3.1 1.9M223.5 160.8l-2.8 1.7M223.5 160.8l.2 .7-2.8 1.6M224 166.7l-2.8 1.6M224 166.7l-.1 .5-2.8 1.6M224.2 163.9l-2.8 1.7M224.2 163.9v.6l-2.8 1.7M107.6 188.2a3.3 3.3 0 0 1 4.2-.3 11.5 11.5 0 0 1 5.5 9.7 3.1 3.1 0 0 1-3.1 3.4 8.6 8.6 0 0 1-6-4.7 8.6 8.6 0 0 1-1-7.6zM108.3 187.7a3.5 3.5 0 0 1 4-.1 11.5 11.5 0 0 1 5.5 9.7 3.4 3.4 0 0 1-2.1 3.4"/>
<path d="M108.5 192.8a1.95 1.95 0 0 1 1-2.2 1.95 1.95 0 0 1 2.3 .4 6.3 6.3 0 0 1 2.7 6.2 1.91 1.91 0 0 1-3.1 .7M108.6 193.9a3.7 3.7 0 0 1 .7-4.1 2.96 2.96 0 0 1 3.6 .8 7.4 7.4 0 0 1 2.5 7 2.03 2.03 0 0 1-3 1l-1.3-.9-.5-.5M109.1 191.1a1.99 1.99 0 0 1 2.7 .3 6.1 6.1 0 0 1 2.5 5.5 1.64 1.64 0 0 1-2.6 1.1 6.2 6.2 0 0 1-3.1-5.9zM109.6 192.1a1.86 1.86 0 0 1 2.8 .7 3.7 3.7 0 0 1 .8 4.1 1.5 1.5 0 0 1-2.2-.3 3.9 3.9 0 0 1-1.4-4.5zM109.7 189.8l.2 .5M109.9 189.5l-.6 1.2M110.8 187.1a3.5 3.5 0 0 1 4.5-.2 10.4 10.4 0 0 1 4.6 8.7 3.4 3.4 0 0 1-2.4 3.2M111.4 189.7l-.7 .2-1.3 .7M111.5 192.1a1.26 1.26 0 0 0-1.5 0 1.26 1.26 0 0 0-.4 1.5 4.1 4.1 0 0 0 2.8 3.3 1.11 1.11 0 0 0 1.2-1.3M113.7 198.2l1.3 .1M113.9 198.1l.2 .2M115.2 186.8a9.9 9.9 0 0 1 4.8 8.3"/>
<path d="M115.4 197.2l.1 .2M115.6 196.9l-.5 .5-1.3 .8M120.4 180.8a1.91 1.91 0 0 1 .6-1.9 1.91 1.91 0 0 1 2-.3 6.3 6.3 0 0 1 3.4 6.6 1.91 1.91 0 0 1-3.1 .6M120.5 181.8a3.7 3.7 0 0 1 .6-4 3 3 0 0 1 3.7 .8 7.9 7.9 0 0 1 2.7 6.3 2.06 2.06 0 0 1-3.2 1.7l-1.3-.9-.6-.5M121.5 180.1a1.52 1.52 0 0 1 2.3 .2 4.4 4.4 0 0 1 1.5 4.1 1.24 1.24 0 0 1-1.9 .6 4.4 4.4 0 0 1-2.1-4.5zM123.4 180.1a1.24 1.24 0 0 0-1.5 0 1.24 1.24 0 0 0-.4 1.4 4 4 0 0 0 2.7 3.4 1.16 1.16 0 0 0 1.2-1.3M125.6 186.2l1.3 .1M125.8 186.1l.2 .2M127.3 185.2l.1 .2M127.5 184.9l-.5 .5-1.3 .8M138.7 180a3.2 3.2 0 0 1 4.1-.2 11.2 11.2 0 0 1 5.5 10.6 2.98 2.98 0 0 1-4.5 2.1 11.4 11.4 0 0 1-6-10.4l.2-.8zM139.6 184.7a1.91 1.91 0 0 1 .7-1.9 1.91 1.91 0 0 1 2-.3 6.3 6.3 0 0 1 3.3 6.6 1.91 1.91 0 0 1-3.1 .6"/>
<path d="M139.7 185.7a3.6 3.6 0 0 1 .6-4 3 3 0 0 1 3.7 .8 7.4 7.4 0 0 1 2.5 6.9 2.05 2.05 0 0 1-3 1.1l-1.3-.9-.6-.5M140.2 183a1.98 1.98 0 0 1 2.7 .2 6.1 6.1 0 0 1 2.5 5.6 1.68 1.68 0 0 1-2.6 1.1 6.1 6.1 0 0 1-3.1-6zM140.8 181.7l.2 .5M140.8 184a1.52 1.52 0 0 1 2.2 .2 4.3 4.3 0 0 1 1.5 4.1 1.19 1.19 0 0 1-1.9 .5 4.4 4.4 0 0 1-2.1-4.4zM141 181.4l-.6 1.1M142.5 181.5l-.6 .2-1.4 .8M142.6 183.9a1.24 1.24 0 0 0-1.5 .1 1.24 1.24 0 0 0-.3 1.4 4 4 0 0 0 2.6 3.4 1.16 1.16 0 0 0 1.3-1.3M144.8 190.1l1.3 .1M145 190l.2 .2M146.5 189.1l.1 .2M146.7 188.8l-.4 .4-1.4 .8M165.2 196.5a1.01 1.01 0 0 1 .9 1.5 1.02 1.02 0 0 1-.9-1.5z"/>
<path d="M197.4 188a1.02 1.02 0 0 1 .9 1.5 1.01 1.01 0 0 1-.9-1.5zM131.4 201.9a3.3 3.3 0 0 1 4.1-.3 11.2 11.2 0 0 1 5.4 10.6 2.97 2.97 0 0 1-4.5 2.1 11.4 11.4 0 0 1-5.9-10.3l.2-.8zM132 201.4a3.8 3.8 0 0 1 4.8 .4 11.2 11.2 0 0 1 4.7 10.1 3.2 3.2 0 0 1-2 2.5M132.3 206.5a1.98 1.98 0 0 1 .9-2.2 1.98 1.98 0 0 1 2.4 .3 6.5 6.5 0 0 1 2.7 6.3 1.96 1.96 0 0 1-3.1 .7M132.4 207.5a3.7 3.7 0 0 1 .6-4 3 3 0 0 1 3.7 .8 7.4 7.4 0 0 1 2.5 7 2.05 2.05 0 0 1-3 1l-.7-.4-1.2-1M132.9 204.8a2.45 2.45 0 0 1 3.3 .8 5.4 5.4 0 0 1 1.6 5.6 1.61 1.61 0 0 1-2.4 .5 6.1 6.1 0 0 1-3-5.9zM133.4 205.8a1.51 1.51 0 0 1 2.2 .3 3.9 3.9 0 0 1 1.4 4.5 1.46 1.46 0 0 1-2.2-.2 3.8 3.8 0 0 1-1.4-4.6zM133.4 203.6l.3 .4M133.7 203.2l-.5 .7-.1 .5M134.6 200.8a3.6 3.6 0 0 1 4.5-.2 10.3 10.3 0 0 1 4.6 8.7 3.4 3.4 0 0 1-2.4 3.2M135.2 203.4l-.7 .2-1.3 .7M135.3 205.8a1.24 1.24 0 0 0-1.5 0 1.24 1.24 0 0 0-.4 1.5 3.9 3.9 0 0 0 2.7 3.3 1.15 1.15 0 0 0 1.2-1.3"/>
<path d="M137.4 211.9l1.3 .1M137.7 211.8l.1 .3M139 200.5a10.1 10.1 0 0 1 4.7 8.3M139.2 210.9v.2M139.3 210.6l-.3 .5-1.5 .8"/>
</g>
<g font-size="8.5">
<text x="357.8" y="237.7">MULTIPLE LUG</text>
<text x="356.3" y="245.8">NUT REMOVER</text>
<text x="351.3" y="259">B</text>
<text x="363.2" y="258.9">Assembly</text>
<text x="409.1" y="258.9">A</text>
</g>
<g font-size="8.1">
<text x="51.7" y="9.3">4</text>
<text x="159.7" y="9.3">3</text>
<text x="267.6" y="9.3">2</text>
<text x="375.6" y="9.3">1</text>
<text x="4" y="76">B</text>
<text x="423.1" y="76">B</text>
<text x="3.3" y="215.7">A</text>
<text x="422.4" y="215.7">A</text>
<text x="51.7" y="276">4</text>
<text x="159.7" y="276">3</text>
<text x="267.6" y="276">2</text>
<text x="375.6" y="276">1</text>
</g>
<g font-size="4.2">
<text x="292.2" y="27.1">5</text>
<text x="301.3" y="27.1">1X</text>
<text x="241.7" y="52.4">4</text>
<text x="250.8" y="52.4">1X</text>
<text x="190.3" y="87">3</text>
<text x="199.4" y="87">5X</text>
<text x="150.8" y="93.3">6</text>
<text x="159.9" y="93.4">1X</text>
<text x="108.4" y="133.9">1</text>
<text x="117.5" y="134">6X</text>
</g>
<text font-size="3.8" x="21.6" y="276.3">SOLIDWORKS Educational Product. For Instructional Use Only.</text>
<g font-size="3.4">
<text x="350.2" y="229.5">TITLE:</text>
<text x="351.1" y="251.6">SIZE</text>
<text x="359.9" y="251.6">DWG. NO.</text>
<text x="408.9" y="251.7">REV</text>
<text x="351.2" y="265.2">SCALE: 1:2</text>
<text x="370.1" y="265.3">WEIGHT:</text>
<text x="396.9" y="265.2">SHEET 2 OF 2</text>
</g>
<g font-size="2.5">
<text x="329.1" y="224.8">AN</text>
<text x="338.5" y="224.9">10/5/21</text>
</g>
<text font-size="2.4" x="272.2" y="219.7">UNLESS OTHERWISE SPECIFIED:</text>
<g font-size="2.2">
<text x="327.8" y="220.1">NAME</text>
<text x="340.3" y="220.2">DATE</text>
<text x="271.9" y="225.3">DIMENSIONS ARE IN INCHES</text>
<text x="271.9" y="227.9">TOLERANCES:</text>
<text x="307.2" y="224.9">DRAWN</text>
<text x="271.9" y="230.6">FRACTIONAL</text>
<text x="271.9" y="233.2">ANGULAR: MACH</text>
<text x="294.9" y="233.2">BEND</text>
<text x="307.3" y="229.8">CHECKED</text>
<text x="271.9" y="235.9">TWO PLACE DECIMAL</text>
<text x="271.9" y="238.5">THREE PLACE DECIMAL</text>
<text x="307.2" y="234.5">ENG APPR.</text>
<text x="307.3" y="239.2">MFG APPR.</text>
<text x="307.3" y="243.9">Q.A.</text>
<text x="307.3" y="248.1">COMMENTS:</text>
</g>
<g font-size="2.1">
<text x="227.9" y="259.2">NEXT ASSY</text>
<text x="253.3" y="259.2">USED ON</text>
<text x="239.3" y="265">APPLICATION</text>
<text x="275.5" y="265.1">DO NOT SCALE DRAWING</text>
</g>
<g font-size="2">
<text x="271.6" y="244.1">INTERPRET GEOMETRIC</text>
<text x="180.2" y="250">THE INFORMATION CONTAINED IN THIS</text>
<text x="183.9" y="246.4">PROPRIETARY AND CONFIDENTIAL</text>
<text x="271.5" y="250.2">MATERIAL</text>
<text x="271.6" y="246.6">TOLERANCING PER:</text>
<text x="180.2" y="252.5">DRAWING IS THE SOLE PROPERTY OF</text>
<text x="180.2" y="255.1">&lt;INSERT COMPANY NAME HERE&gt;. ANY</text>
<text x="180.2" y="257.6">REPRODUCTION IN PART OR AS A WHOLE</text>
<text x="271.5" y="257">FINISH</text>
<text x="180.2" y="260.1">WITHOUT THE WRITTEN PERMISSION OF</text>
<text x="180.2" y="262.6">&lt;INSERT COMPANY NAME HERE&gt; IS</text>
<text x="180.2" y="265.2">PROHIBITED.</text>
</g>
</svg>
